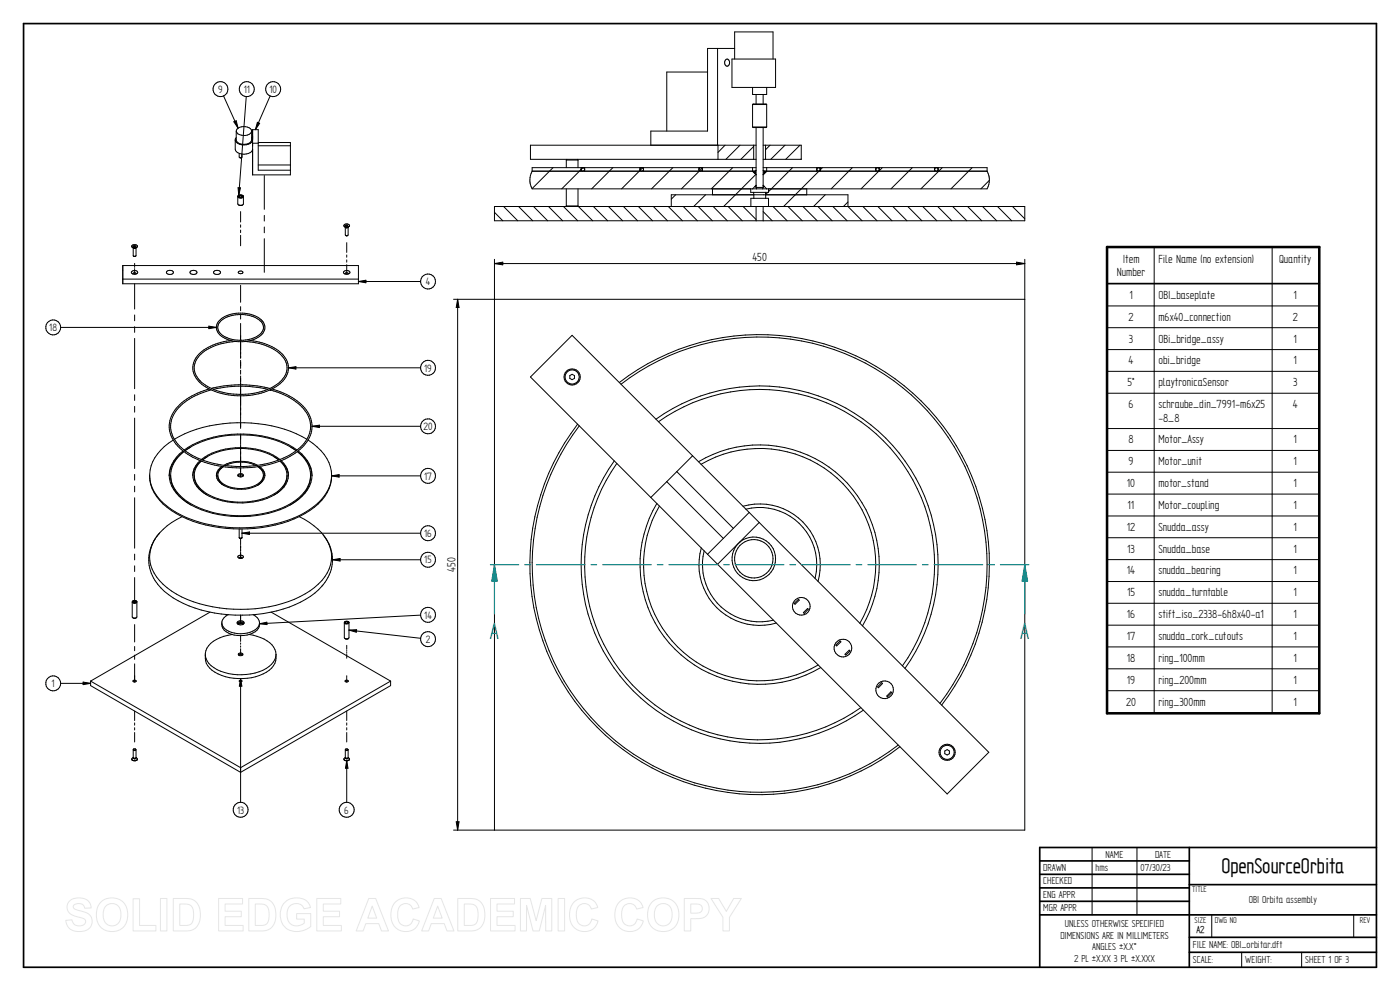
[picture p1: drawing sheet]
<svg xmlns="http://www.w3.org/2000/svg" width="420mm" height="297mm" viewBox="0 0 420 297" stroke-linecap="round" stroke-linejoin="round" font-family="sans-serif">
<path d="M7.1 7.1h405.8v282.8h-405.8zM332.1 85h63.7M311.9 258h44.9M356.8 254v35.9M412.9 254h-101v35.9M311.9 262h44.9M311.9 266.1h44.9M311.9 270.1h44.9M311.9 274.2h101M356.8 265.1h56.1M356.8 280.9h56.1M356.8 285.4h56.1" fill="none" stroke="#000" stroke-width=".51"/>
<g fill="none" stroke="#000" stroke-width=".3">
<path d="M67.1 28.7l4.3 9.7M70.1 36.5l.8-.3 .5 2.2zM71.1 38.7a3.1 3.1 0 0 1 4.3 .2l.1 3a2.63 2.63 0 0 1-4 1l-.6-1zM73.9 29l-2.3 29.5M75.5 39.3a2.69 2.69 0 0 1-4.6 .2M77.2 36.7l.7 .3-1.3 1.9zM81 28.8l-4.4 10.1M70.6 41.9v2.8a2.35 2.35 0 0 0 2.6 1.5l.7-.1a2.04 2.04 0 0 0 1.9-1.4M70.9 41.2l-.3 .8M71.3 58.9v2.2l.7 .5M71.4 56.3h.7l-.5 2.2zM71.5 58.6l1-.2 .4 .5a.95 .95 0 0 1-1.5-.1z"/>
<path d="M71.6 58.5l-.2 .2a.89 .89 0 0 0 .7 .7 .89 .89 0 0 0 .9-.5M71.8 46v1.1l.3 .2 .5-.2v-.9M71.8 58.6h.6l.3 .2-.3 .3h-.6zM71.9 59.1l-.1-.2 .3-.2 .5 .1-.1 .3M71.9 47.3h.5M73 58.7v.2M73 58.9v2.2a.81 .81 0 0 1-1 .5M75.5 41.2a1.23 1.23 0 0 1 .1 1.3 1.23 1.23 0 0 1-1.1 .7 2.92 2.92 0 0 1-3.9-1.2M75.8 42.9h1.7M77.5 42.7h9.6v9.7h-11.3v-13.5h1.7v12.1h9.6M77.5 49.4h9.6M77.5 43.7h9.6"/>
<path d="M79.3 52.6v10.1M36.8 79.6h70.7v5.4h-70.7zM39.8 74.2l.2 .1M39.8 74.2l-.3-.4a.98 .98 0 0 1 1.7 0l-.3 .4M39.8 74.2h1.1M40 76.8l.4 .1 .4-.3v-2.3l-.3 .2-.5-.2v2.3l.5 .2M40 74.3l.4 .1M40.1 73.7v.2M40.3 74.4h.1M40.3 74.4h.2M40.4 79v.9M40.5 73.6l.1 .3-.6-.1 .1-.1"/>
<path d="M40.5 73.9v.1M40.5 73.9l-.3 .1M40.5 73.6v.3M40.5 73.6l-.4 .1M40.6 76.8h.1M40.7 74.3l-.3 .1M41 74.2l-.3 .1M71.6 61.5l.4 .1M72.2 63.4v3.1M72.2 67.4v.7M72.2 69v.7M72.2 70.5v3.2"/>
<path d="M79.3 64.6v1.7M79.3 68v1.8M79.3 71.5v10.1M103.3 67.4l.5-.3 1 .3v.4l-.6 .3a.78 .78 0 0 1-1-.5zM103.4 67.9l.3 .2M103.6 68.1l.3 .2 .5-.2v2.3l-.3 .3-.5-.3zM103.8 67.5v.2M103.8 70.6h.5M103.9 68.2h.1M103.9 68.2h.2M104 72.7v2.9M104 76.4v.7"/>
<path d="M104 77.9v.7M104 79.3v2.9M104.1 67.4l.1 .3-.5-.1 .1-.1M104.1 67.4v.3h-.3M104.1 67.4l-.3 .1M104.3 68.2h-.5h.5M104.6 67.9l-.3 .2M148.3 77.7v171.1M148.3 79l2.5-.4v.8zM148.3 79h159.1M305 78.6l2.4 .4-2.4 .4zM307.4 77.7v171.1h-171.3"/>
<path d="M346.2 74v139.8M381.6 74v139.8M18.2 98.1h46.7M36.8 83.7h70.7M39.6 81.3l.7-.2a.84 .84 0 0 1 1 .5 1.06 1.06 0 0 1-1 .6 1.06 1.06 0 0 1-.9-.7zM39.9 82.1l.3-.4 .5 .1 .1 .3M40.4 80.2v.2M40.4 80.7v.2M40.4 81.2v1M40.4 85v7.6M40.4 94.4v1.7M40.4 97.9v1.7"/>
<path d="M50.2 81.2l.8-.2a.74 .74 0 0 1 .9 .9l-.9 .4a.74 .74 0 0 1-1-.9zM57.1 81.4a1.07 1.07 0 0 1 1.1-.4 1.07 1.07 0 0 1 .8 .9l-1 .4a.74 .74 0 0 1-.9-.9zM62.7 97.7l2.2 .4-2.2 .4zM64.1 81.4a1.07 1.07 0 0 1 1.2-.4 1.07 1.07 0 0 1 .8 .9l-1 .4a.74 .74 0 0 1-1-.9zM65.8 96.1a10.4 10.4 0 0 1 11.6-1 3.2 3.2 0 0 1 2.1 3 3.2 3.2 0 0 1-2.1 3 10.8 10.8 0 0 1-11.3-.6 2.86 2.86 0 0 1-.3-4.4zM66.2 96.3a9.7 9.7 0 0 1 12.4 .4 2.82 2.82 0 0 1-1.7 4.2 10.6 10.6 0 0 1-10.4-.6 2.54 2.54 0 0 1-.3-4zM71.5 81.4l.9-.2 .5 .3a.67 .67 0 0 1-.7 .6 .67 .67 0 0 1-.7-.7zM72.2 85.5v5.1M72.2 91.9v1.2M72.2 94.4v1.2M72.2 96.9v5.1M103.2 81.3l.7-.2a.75 .75 0 0 1 1 .8l-1 .3a.68 .68 0 0 1-.9-.7z"/>
<path d="M103.5 82.1l.3-.4 .6 .1 .1 .3M107.5 84.4h18.7M107.5 84.4l2.3-.4v.8zM136.1 89.7h171.3M137.3 89.7l.4 2.5h-.8zM137.3 89.7v159.1M332.1 91.7h63.7M332.1 98.2h63.7M40.4 101.4v15.1M40.4 118.3v1.7M62.8 116.6a17.5 17.5 0 0 0-11.1 7.6 8.3 8.3 0 0 0 2.7 10.5 28.3 28.3 0 0 0 17.6 5.6 34.8 34.8 0 0 0 10.7-1.7 16 16 0 0 0 10.4-8 8.6 8.6 0 0 0-3.4-10 22.4 22.4 0 0 0-8.1-4M63.4 116.8a17.7 17.7 0 0 0-11.4 7.7 8 8 0 0 0 3 10.2 30.3 30.3 0 0 0 24.2 4.4 24.4 24.4 0 0 0 9.7-4.1"/>
<path d="M63.4 116.4a35.3 35.3 0 0 1 17.5 0M64.1 116.7a35.7 35.7 0 0 1 16.2 0M69.3 102.1a13.9 13.9 0 0 0-10.8 5.6 5.6 5.6 0 0 0 2 7.4 21.1 21.1 0 0 0 23.4 0 5.7 5.7 0 0 0 .1-9.6 16.3 16.3 0 0 0-8.9-3.4M70.9 102.3l-4.6 .7a11.2 11.2 0 0 0-7.7 5.5 5.9 5.9 0 0 0 3.6 7.3 21.4 21.4 0 0 0 21.2-.9 5.4 5.4 0 0 0 .3-9.1 17.6 17.6 0 0 0-10.2-3.5M72.2 102.4v5M72.2 108v2.4M72.2 111v1.1M72.2 112.7v5.5M72.2 118.6v9.8M81 116.8l.1 .1M81.1 116.9a17.5 17.5 0 0 1 11.2 7.4 8 8 0 0 1-2.8 10.2l-.6 .5M86.5 110.2h39.7"/>
<path d="M86.5 110.2l2.3-.3v.7zM170.9 112.6l.7-.4 .7 .4v.8l-.7 .4-.7-.4zM185.8 114.6a68.9 68.9 0 0 1 90.8 5.9 68.9 68.9 0 0 1 5.9 90.8M186.3 115.1a68.2 68.2 0 0 1 89.8 5.9 68.2 68.2 0 0 1 5.9 89.8M332.1 104.8h63.7M332.1 111.3h63.7M332.1 117.9h63.7M40.4 121.8v1.7M40.4 125.3v15.1M51.9 131.9a12.4 12.4 0 0 0-6.9 11.4 13 13 0 0 0 6.1 9.2 39 39 0 0 0 25.1 5.5 33.2 33.2 0 0 0 19.2-7.3 12.1 12.1 0 0 0 4-7M52.3 131.7a42.5 42.5 0 0 1 29.2-4.1l2 .5a32.2 32.2 0 0 1 8.6 3.6M54.9 135.2a8.3 8.3 0 0 0-2.8 11.6 20.3 20.3 0 0 0 13.4 7.4 32.8 32.8 0 0 0 22.8-3.6l1.2-.9"/>
<path d="M55.2 134.9a31.9 31.9 0 0 1 25.1-3.9l4.9 1.6 3.9 2.3M55.5 135.1a31.3 31.3 0 0 1 24.2-4 23.5 23.5 0 0 1 9.2 4M57.2 134l-1.7 1M60 138a5.6 5.6 0 0 0 .6 9.4 21.8 21.8 0 0 0 20.8 1.4 7.5 7.5 0 0 0 5.1-6.3 5.6 5.6 0 0 0-2.2-4.5M60.3 138.1a6.6 6.6 0 0 0-2.5 4.5M60.4 138.2a5.3 5.3 0 0 0-.2 8.3 19.6 19.6 0 0 0 17.1 3.4 11.7 11.7 0 0 0 8.5-5.7l.2-.9M60.4 137.7a21 21 0 0 1 17.7-2.8 15.7 15.7 0 0 1 5.9 2.8M62.2 136.9l-1.5 .9M66.6 139.7a3 3 0 0 0-.1 5.4 11 11 0 0 0 11.6-.2 2.93 2.93 0 0 0-.3-5.1M67.6 139.5a10.9 10.9 0 0 1 9.1 0M72.2 130.1v3.1M72.2 133.3v6.5"/>
<path d="M77.2 139.4a11.5 11.5 0 0 0-10.1 0M82.2 136.9l1.4 .9a20.7 20.7 0 0 0-22.9 0M84 138.2a5.8 5.8 0 0 1 2.1 4.3M84.1 138.1a6.4 6.4 0 0 1 2.4 4.5M87.2 134l1.7 1M89.2 135.3a9.4 9.4 0 0 1 4 7.2M89.2 135.3a9.7 9.7 0 0 1 4.4 7.3M89.5 135.1a8.8 8.8 0 0 1 3.8 9.6 10.2 10.2 0 0 1-3.8 5M92.4 131.9a13.3 13.3 0 0 1 7.1 10.6M93.6 127.8h32.6M93.6 127.8l2.2-.4v.7zM173.3 127.1a68.9 68.9 0 0 0 5.8 90.9 68.9 68.9 0 0 0 90.9 5.8"/>
<path d="M173.8 127.6a68.2 68.2 0 0 0 5.8 89.9 68.2 68.2 0 0 0 89.9 5.8M184.3 138.1a53.6 53.6 0 0 0 5.7 69 53.6 53.6 0 0 0 69 5.8M185 138.9a52.5 52.5 0 0 0 5.8 67.5 52.5 52.5 0 0 0 67.4 5.7M196.8 125.6a53.5 53.5 0 0 1 68.9 5.7 53.5 53.5 0 0 1 5.8 69M197.5 126.4a52.5 52.5 0 0 1 67.5 5.7 52.5 52.5 0 0 1 5.7 67.5M207.8 136.6l-36.2-36.1-12.5 12.5 36.1 36.1M207.8 136.6l20 20M207.8 136.6l-7.8 7.8M209.5 138.4a35.9 35.9 0 0 1 43.8 5.5 35.9 35.9 0 0 1 5.4 43.7M210.3 139.1a34.8 34.8 0 0 1 42.2 5.5 34.8 34.8 0 0 1 5.4 42.2M332.1 128.4h63.7M332.1 135h63.7"/>
<path d="M40.4 142.2v1.7M40.4 145.7v1.7M40.4 149.2v15.1M44.9 142.5a12.6 12.6 0 0 0 6.5 10.5 41.1 41.1 0 0 0 29.2 4.8 28.3 28.3 0 0 0 15.9-7.9 10.9 10.9 0 0 0 3-7.4M47.8 159.9l-1 1.2M51.2 142.5a9.5 9.5 0 0 0 4.8 8l1.2 .8M54.6 154.9a17.6 17.6 0 0 0-8.9 8.3 10.2 10.2 0 0 0 3.2 11.9 33.5 33.5 0 0 0 21.2 7.5 37.5 37.5 0 0 0 24.2-6.5 10.9 10.9 0 0 0 4.4-13 17.6 17.6 0 0 0-8.9-8.2M58.3 142.5a6.6 6.6 0 0 0 3.9 5.9M64.9 142.6a3.7 3.7 0 0 1 2.2-2.8 2.83 2.83 0 0 0-1.8 2.5 2.83 2.83 0 0 0 1.5 2.6 9.9 9.9 0 0 0 11.5-.7l.7-1.2M65.3 142.5v.3a3.1 3.1 0 0 0 1.9 2.7M71.4 142.6l.6-.3 1 .3M71.4 142.7v-.5l.6-.2a.78 .78 0 0 1 1 .5l-.1 .2"/>
<path d="M71.4 142.7l.6 .2 .9-.2M71.8 158.5v2.6M72.2 140.3v.8M72.2 141.3v.2M72.2 141.6v.3M72.2 142.1v.9M72.6 158.5v2.6M72.6 159.8h53.6M72.6 159.8l2.2-.4v.8zM79 142.5a3.1 3.1 0 0 1-1.8 3M79 142.5a3.2 3.2 0 0 0-1.7-2.7 3.9 3.9 0 0 1 2.2 2.8M79 142.5v.3"/>
<path d="M86.1 142.5a6.6 6.6 0 0 1-3.9 5.9M86.1 142.5v.3M89.5 149.7l-2.3 1.6M93.2 142.5a9.7 9.7 0 0 1-5.2 7.9 32.5 32.5 0 0 1-28.9 1.5 13.5 13.5 0 0 1-7.6-7.2 8.4 8.4 0 0 1 3.7-9.4 9.9 9.9 0 0 0-4.4 7.3M93.2 142.5a8.9 8.9 0 0 1-3.7 7.2M99.5 142.5v.3M99.5 142.6h26.7M99.5 142.6l2.2-.4v.8zM195.2 149.1l20.1 20M197.1 150.9a35.9 35.9 0 0 0 5.4 43.7 35.9 35.9 0 0 0 43.7 5.5M197.8 151.7a34.8 34.8 0 0 0 5.5 42.2 34.8 34.8 0 0 0 42.1 5.4M200 144.4l-4.8 4.7"/>
<path d="M200 144.4l17 17M203 141.4l17 17M222.9 151.7a18.2 18.2 0 0 1 22.5 22.5M223.7 152.6a17.1 17.1 0 0 1 20.8 20.8M224.7 153.6l-12.4 12.5M227.8 156.6l68.8 68.9-12.5 12.5-68.8-68.9M227.8 156.6l-12.5 12.5M332.1 141.5h63.7M332.1 148.1h63.7M332.1 154.6h63.7M40.4 166.1v1.7M40.4 169.6v1.7"/>
<path d="M40.4 173.1v7.5M46.6 161.4a11.4 11.4 0 0 0 1.7 14.8 31.8 31.8 0 0 0 20.2 8 38.2 38.2 0 0 0 25.9-6.4l2.2-2.2M71.4 166.7l.6-.3a.78 .78 0 0 1 1 .5 .83 .83 0 0 1-.9 .5 .83 .83 0 0 1-.7-.7zM71.8 161.1l.4 .3M71.8 161.1l.3 .2 .5-.2M71.8 167.3l.2-.3h.5l.1 .3M72.2 161.4v1.8M72.2 163.5v1.8M72.2 165.6v1.8M72.6 161.1l-.4 .3M96.9 160.3a11.4 11.4 0 0 1-.3 15.4M99.8 167.8h26.4"/>
<path d="M99.8 167.8l2.2-.4v.7zM210.4 164.2a18.2 18.2 0 0 0 22.5 22.5M211.2 165.1a17.2 17.2 0 0 0 20.8 20.8M332.1 161.2h63.7M332.1 167.7h63.7M332.1 174.3h63.7M39.7 180.4v4.5a.83 .83 0 0 0 1.4 0v-4.5M39.8 180.2l.6-.2 .6 .3-.6 .4-.6-.2zM39.9 180.1l-.2 .4 .4 .3 .7-.1 .3-.3M39.9 185.2h.9M40 180.6v-.2l.3-.2 .4 .1v.3M40.4 187.2v5.2"/>
<path d="M40.4 193.8v1.2M40.4 196.3v1.3M40.4 199v5.4M40.9 180.1l.2 .3M63 183.5l-35.8 20.6M66.5 186.6a3.2 3.2 0 0 0 2.8 3.5l2.9 .4M68.4 184.2a2.54 2.54 0 0 0-1.9 2.6 2.54 2.54 0 0 0 2.1 2.4 8.4 8.4 0 0 0 8.5-.9l.7-1.1 .1-.6M69.7 190.2a10.2 10.2 0 0 0-7.6 4.1 5.5 5.5 0 0 0 3.3 7.7 16.3 16.3 0 0 0 15.4-1.1 4.9 4.9 0 0 0 2-4.8M71.2 186.9a1.34 1.34 0 0 1 2 0M71.2 186.4a1.07 1.07 0 0 1 1.1-.4 1.07 1.07 0 0 1 .9 .9l-1 .4a.74 .74 0 0 1-1-.9zM71.5 196.3l.5-.2 .8 .2M71.5 186.8l.6-.2 .8 .3v.2l-.9-.2-.5 .3z"/>
<path d="M71.6 195.8l.7-.1 .5 .2a.67 .67 0 0 1-.6 .6 .67 .67 0 0 1-.7-.5zM72.2 184.4v.7M72.2 185.3v.2M72.2 185.6v.2M72.2 186v.8M72.2 190.5v1.7M72.2 192.7v.4M72.2 193.6v.4M72.2 194.4v1.7M74.7 190.2a9.8 9.8 0 0 1 7.8 4.4l.3 1.5M75.9 184.2a3.1 3.1 0 0 1 2 2.4M77.9 186.6a3.2 3.2 0 0 1-2.9 3.5l-2.8 .4"/>
<path d="M77.9 186.9l2.2-.4v.7zM81.4 183.5l35.8 20.6M82.8 196.1a6.4 6.4 0 0 1-5.1 5.2 16 16 0 0 1-14.4-1.8 4.8 4.8 0 0 1-1.7-2.9M103.3 186.6v4.5a.79 .79 0 0 0 1.4 0v-4.5M103.5 186.4l.5-.2 .6 .2a.55 .55 0 0 1-.6 .5 .55 .55 0 0 1-.5-.5zM103.5 186.3l-.2 .4 .4 .3 .7-.1 .3-.3M103.6 186.6l.5-.2 .3 .2-.1 .2M104 193.4v1.2M104 194.9v.3M104 195.5v.3M104 196.1v1.2M104.5 191.4h-1"/>
<path d="M104.5 186.3l.2 .3M104.7 188.8l21.5 2.5M104.7 188.8l2.3-.1-.1 .8zM126.2 184.4l-48.3 2.5M238.3 180.8l1.2-1.2 .3 .3-1.3 1.2zM241 183.6l1.3-1.2 .2 .2-1.2 1.3zM250.7 193.3l1.3-1.2 .3 .3-1.3 1.2zM253.5 196.1l1.3-1.2 .2 .2-1.3 1.2zM332.1 180.8h63.7M332.1 187.4h63.7M332.1 193.9h63.7M18.2 204.8h9"/>
<path d="M24.9 204.4l2.3 .4-2.3 .4zM27.2 204.1v1.4l45 26 45-26v-1.4M27.2 204.1l45 26 45-26M40 204l.4-.2 .5 .4-.7 .2-.3-.3zM40.4 213.1v2.8M40.4 216.7v.6M40.4 218.1v.7M40.4 219.5v2.9M71.8 204l.5-.1 .3 .2-.5 .2-.3-.2zM72.2 203.4v37.1M72.2 203.4l.4 2.3h-.8zM103.6 204l.5-.2 .4 .4-.7 .2-.3-.3z"/>
<path d="M104 202.5v.6M104 203.2v.2M104 203.5v.2M104 203.8v.6M104 213.1v2.8M104 216.7v.6M104 218.1v.7M104 219.5v2.9M264.5 204.6l.3 .3-1.3 1.2-.2-.2zM267.3 207.3l.2 .3-1.3 1.3-.2-.3zM332.1 200.4h63.7M332.1 207h63.7"/>
<path d="M39.6 227.7l1 .3M40 227.1h.1M40 224.7v2.4M40 227.1l.3 .3h.3M40 227.2v.1M40 227.1l-.4 .2v.5M40.1 224.5l.6 .1M40.1 224.5l-.1 .2M40.2 227.4h.1M40.7 224.6l-.1 .2-.6-.1M40.7 224.5l.1 .2M40.8 227.1l-.3 .3"/>
<path d="M40.8 224.7l-.5 .3-.3-.3M40.8 224.7v2.4M40.8 227.1l-.6 .2M40.8 227.1l.4 .4M41.2 227.5a.93 .93 0 0 1-1.4 .4M41.2 227.5l-.1 .3M103.3 227.7l.5 .3M103.6 227.1h.1M103.6 224.7v2.4M103.6 227.1l.3 .2 .5-.1M103.6 227.1l-.4 .4 .6 .5M103.7 224.5l-.1 .2"/>
<path d="M104 228v12.5M104 228l.4 2.3h-.8zM104.3 224.6l-.1 .2-.5-.1 .2-.2 .5 .2M104.4 224.7v2.4M104.4 227.1l-.2 .3-.6-.2M104.4 227.1l.5 .4M104.4 224.7l-.5 .3-.3-.3M104.5 227.9l-.7 .1M104.9 227.5l-.4 .4M104.9 227.5l-.2 .3M283.4 225.1l.7-.4 .7 .4v.8l-.7 .4-.7-.4zM136.9 246.3h.8l-.4 2.5z"/>
<path d="M327.6 254v20.2M341.1 254v20.2M363.5 274.3v6.6M406.1 274.3v6.6M372.5 285.4v4.5M390.5 285.4v4.5"/>
<circle cx="66.1" cy="26.7" r="2.24"/>
<circle cx="74" cy="26.7" r="2.24"/>
<circle cx="82" cy="26.7" r="2.25"/>
<circle cx="16" cy="98.1" r="2.24"/>
<circle cx="128.4" cy="84.4" r="2.24"/>
<circle cx="128.4" cy="110.3" r="2.23"/>
<circle cx="171.7" cy="113" r="2.42"/>
<circle cx="171.7" cy="113" r="2.12"/>
<circle cx="128.4" cy="127.8" r="2.23"/>
<circle cx="128.4" cy="142.6" r="2.24"/>
<circle cx="128.4" cy="159.8" r="2.24"/>
<circle cx="128.4" cy="167.8" r="2.24"/>
<circle cx="226.1" cy="167.5" r="6.5"/>
<circle cx="226.1" cy="167.5" r="5.8"/>
<circle cx="40.4" cy="180.3" r=".43"/>
<circle cx="104" cy="186.5" r=".38"/>
<circle cx="128.4" cy="191.6" r="2.25"/>
<circle cx="128.4" cy="184.3" r="2.24"/>
<circle cx="240.4" cy="181.7" r="2.64"/>
<circle cx="252.9" cy="194.2" r="2.65"/>
<circle cx="16" cy="204.8" r="2.24"/>
<circle cx="265.4" cy="206.7" r="2.65"/>
<circle cx="284.1" cy="225.5" r="2.13"/>
<circle cx="284.1" cy="225.5" r="2.42"/>
<circle cx="72.2" cy="242.7" r="2.24"/>
<circle cx="104" cy="242.7" r="2.25"/>
</g>
<g fill="#000">
<path d="M70.1 36.5l.8-.3 .5 2.2zM77.2 36.7l.7 .3-1.3 1.9zM71.4 56.3h.7l-.5 2.2zM148.3 79l2.5-.4v.8zM305 78.6l2.4 .4-2.4 .4zM62.7 97.7l2.2 .4-2.2 .4zM107.5 84.4l2.3-.4v.8zM137.3 89.7l.4 2.5h-.8zM86.5 110.2l2.3-.3v.7zM93.6 127.8l2.2-.4v.7zM72.6 159.8l2.2-.4v.8zM99.5 142.6l2.2-.4v.8z"/>
<path d="M99.8 167.8l2.2-.4v.7zM77.9 186.9l2.2-.4v.7zM104.7 188.8l2.3-.1-.1 .8zM24.9 204.4l2.3 .4-2.3 .4zM72.2 203.4l.4 2.3h-.8zM104 228l.4 2.3h-.8zM136.9 246.3h.8l-.4 2.5z"/>
</g>
<path d="M332.1 74h63.7v139.8h-63.7z" fill="none" stroke="#000" stroke-width=".76"/>
<g fill="none" stroke="#008080" stroke-width=".34">
<path d="M155.6 169.2h-7.3v14.9M157.4 169.2h1.7M160.9 169.2h14.6M177.3 169.2h1.7M180.8 169.2h14.6M197.2 169.2h1.7M200.7 169.2h14.6M217.1 169.2h1.7M220.6 169.2h14.6M236.9 169.2h1.8M240.5 169.2h14.6M256.8 169.2h1.7"/>
<path d="M260.3 169.2h14.6M276.7 169.2h1.7M280.2 169.2h14.6M296.6 169.2h1.7M300.1 169.2h7.3"/>
</g>
<path d="M148.3 169.2l.9 5h-1.7z" fill="#008080"/>
<path d="M148.3 169.2l.9 5h-1.7zM307.4 169.2v14.9" fill="none" stroke="#008080" stroke-width=".34"/>
<path d="M307.4 169.2l.9 5h-1.7z" fill="#008080"/>
<path d="M147.1 169.2h1.2M307.4 169.2l.9 5h-1.7zM307.4 169.2h1.3" fill="none" stroke="#008080" stroke-width=".34"/>
<g fill="none" stroke="#000" stroke-width=".3">
<path d="M215.3 14.5v29M217.8 17.8a1 1 0 0 1 1.1 1 1 1 0 0 1-1.1 1 1.3 1.3 0 0 1 0-2zM219.6 17.7h13.1v8.5h-13.1zM220.4 17.7v-8.1h11.5v8.1M220.4 14.5h-8.1v24.8h-17.1v4.2M212.3 21.6h-12.3v17.7M225.8 38.1l.1 .1h3.9l.2-.1M225.8 31.3h4.2M225.8 38.1h4.2M225.8 31.3l.1-.1h3.9l.2 .1M225.8 26.2v2.1h4.2v-2.1M225.8 31.3v6.8"/>
<path d="M226.8 28.3v2.9M226.8 38.2v18M228.9 28.3v2.9M228.9 38.2v18M230 31.3v6.8M159.6 51.3a5.5 5.5 0 0 0 0 5.3h136.5a5.5 5.5 0 0 0 0-5.3M159.6 51.3h66.6M165.9 50.2l-6.3 6.3M169.9 48h3.5M169.9 48v2.2M169.9 56.6v5.1M170.1 47.8l-.2 .2"/>
<path d="M173.2 47.8l.2 .2M173.4 48v2.2M173.4 56.6v5.1M174.3 50.2v1.1M174.7 50.2l-.4 .5M175.4 50.6l-.5-.4-6.4 6.4M175.4 50.2v1.1M175.4 50.8l-.6 .5-.5-.4M183.9 50.2l-6.4 6.4M192 51.1l-5.5 5.5M192 50.2v1.1M192.8 50.3l-.7 .7"/>
<path d="M193 50.2v1.1M193 50.6a.54 .54 0 0 0-.8-.4 .54 .54 0 0 0 0 .9 .54 .54 0 0 0 .8-.3M201.8 50.2l-6.3 6.4M202.7 58.4l-1.3 1.3M209.7 50.2v1.1M209.8 51.3l-5.4 5.3M210.6 50.4l-.7 .8M210.7 50.2v1.1M210.8 50.2l-.1 .1M211.7 58.4l-3.6 3.5M213.7 56.6v1.8M215.4 43.5v4.3"/>
<path d="M217.5 43.5l-2.1 2.2M219.8 50.2l-6.4 6.4M222 43.5l-4.2 4.3M225.2 56.6v1.1h5.3v-1.1M225.8 50.2v1.1l1 1.1M226.1 43.9l-3.9 3.9M226.1 43.5v4.3M226.1 57.7v1.7M226.5 55.9l.3 .1M226.7 52.3l-9.6 9.6M226.8 43.5h-67.7v4.3h67.7M226.8 55.5l-1 1.1"/>
<path d="M226.8 56.2h2.1M226.8 56.2l.1 .4M226.8 51.1l-.9 .3M226.8 50.2h-67.2v1.1M228.9 43.5h11.5v4.3h-11.5M228.9 55.5l1.1 1.1M228.9 56.2l-.1 .4M228.9 51.1l1 .3M228.9 50.2h67.2v1.1M229.3 55.9l-.4 .1M229.5 51.3h66.6M229.7 57.7v.6l.6-.6"/>
<path d="M229.7 43.5v4.3M229.7 58.4v1M230 50.2v1.1l-1.1 1.1M231 43.5l-1.3 1.4M235.5 43.5l-4.3 4.3M237.7 50.2l-7.2 7.2M240 43.5l-4.3 4.3M240.4 47.6l-.2 .2M242 56.6v1.8M245 50.2v1.1M246.1 50.2v1.1M246.7 50.2l-11.6 11.7"/>
<path d="M247.6 58.4l-3.5 3.5M255.7 50.2l-6.4 6.4M262.7 50.2v1.1M263.6 51.3l-5.3 5.3M263.8 50.2v1.1M264.7 50.2l-.9 1M273.7 50.2l-6.4 6.4M280.4 50.2v1.1M280.4 50.9l.4 .4M280.8 50.2l-.4 .5M281 50.2l.4 .5M281.4 50.2v1.1"/>
<path d="M281.4 50.9l-.4 .4M282.7 50.2l-6.4 6.4M291.6 50.2l-6.3 6.4M296.8 54.1l-2.5 2.5M148.3 63.6l2.5 2.6M148.3 61.9h159.1v4.3h-159.1zM151.1 61.9l4.2 4.3M155.6 61.9l4.2 4.3M160.1 61.9l4.2 4.3M164.5 61.9l4.3 4.3M169 61.9l4.3 4.3M169.9 61.7h3.5"/>
<path d="M169.9 61.7l.2 .2M173.4 61.7l-.2 .2M173.5 61.9l4.3 4.3M178 61.9l4.3 4.3M182.5 61.9l4.3 4.3M187 61.9l4.3 4.3M191.5 61.9l4.2 4.3M196 61.9l4.2 4.3M200.5 61.9l4.2 4.3M201.4 61.9v-3.5h53v3.5l4.2 4.3M205 61.9l4.2 4.3M209.5 61.9l4.2 4.3"/>
<path d="M214 61.9l4.2 4.3M218.4 61.9l4.3 4.3M222.9 61.9l3.9 3.9M225.3 61.9v-2.5h5.2v2.5M226.8 61.9v4.3M228.9 63.4l2.7 2.8M228.9 61.9v4.3M231.9 61.9l4.2 4.3M236.4 61.9l4.3 4.3M240.9 61.9l4.3 4.3M245.4 61.9l4.2 4.3M249.9 61.9l4.2 4.3"/>
<path d="M254.4 60.5l-1.4 1.4M258.9 61.9l4.2 4.3M263.4 61.9l4.2 4.3M267.8 61.9l4.3 4.3M272.3 61.9l4.3 4.3M276.8 61.9l4.3 4.3M281.3 61.9l4.2 4.3M285.8 61.9l4.2 4.3M290.3 61.9l4.2 4.3M294.8 61.9l4.2 4.3M299.3 61.9l4.2 4.3M303.7 61.9l3.7 3.7"/>
<circle cx="210.2" cy="50.8" r=".53"/>
<circle cx="245.6" cy="50.8" r=".52"/>
<circle cx="263.3" cy="50.8" r=".53"/>
</g>
<g fill="#000">
<path d="M228.9 55.5l.4 .4-.4 .1z"/>
<path d="M225.9 51.4l.9-.3v1.3z" fill-rule="evenodd"/>
<path d="M226.5 55.9l.3-.4v.5z" fill-rule="evenodd"/>
<path d="M228.9 51.1l1 .3-1 1z" fill-rule="evenodd"/>
</g>
<g fill="none" stroke="#e6e6e6" stroke-width=".3">
<path d="M20.8 270.1a4.4 4.4 0 0 1 6.2 .6l.3 1.4-1.9 .1a1.85 1.85 0 0 0-1.6-1.4 1.85 1.85 0 0 0-1.8 1 1.97 1.97 0 0 0 2.1 1.2 3.5 3.5 0 0 1 3.5 3.2 3.2 3.2 0 0 1-3.9 3 3.5 3.5 0 0 1-4-3.4l1.9-.1a2.21 2.21 0 0 0 1.8 1.8 2.21 2.21 0 0 0 2.3-1.1 1.24 1.24 0 0 0-1.5-1.4 4.6 4.6 0 0 1-3.9-2.3l-.2-1.2zM30.3 270.4a4.8 4.8 0 0 1 5.6-.7 4.8 4.8 0 0 1 2.4 5.1 4.8 4.8 0 0 1-5.6 4.3 4.8 4.8 0 0 1-3.7-6l.4-1.4zM31.7 271.6a2.71 2.71 0 0 1 3.2-.5 2.71 2.71 0 0 1 1.4 3 2.74 2.74 0 0 1-2.7 3.4 2.74 2.74 0 0 1-2.7-3.4l.2-1.2zM39.9 269.4h2v8h4.9v1.6h-6.9zM48.1 269.3h2v9.7h-2zM52 269.3h3.6a4.2 4.2 0 0 1 4.5 4.9 4.1 4.1 0 0 1-4.4 4.8h-3.7zM53.9 270.9a4.6 4.6 0 0 1 3.4 .6 4.9 4.9 0 0 1-.2 5.5l-1 .3-2.2 .1zM65.6 269.3h7.2v1.6h-5.3v2.2h4.9v1.6h-4.9v2.7h5.4v1.6h-7.3zM74.6 269.3h3.6a4.2 4.2 0 0 1 4.6 4.9 4.1 4.1 0 0 1-4.5 4.8h-3.7zM76.6 270.9a4.6 4.6 0 0 1 3.4 .6 4.9 4.9 0 0 1-.2 5.5l-1.1 .3-2.1 .1zM85.3 270.6a5.2 5.2 0 0 1 7.2 0l.6 1.4-1.9 .4a2.69 2.69 0 0 0-3.3-1.4 2.69 2.69 0 0 0-1.8 3 3 3 0 0 0 1.6 3.2 3 3 0 0 0 3.6-.5v-1.2h-2.3v-1.7h4.2v3.9a5.8 5.8 0 0 1-8.3-.5 5.8 5.8 0 0 1 .4-6.6zM95 269.3h7.2v1.6h-5.2v2.2h4.9v1.6h-4.9v2.7h5.4v1.6h-7.4z"/>
<path d="M110.6 269.3h2.1l3.8 9.7h-2l-.9-2.2h-3.9l-.8 2.2h-2.1zM111.7 271.6l1.3 3.6h-2.7zM118.5 270.5a4.2 4.2 0 0 1 7.2 1.5l-1.9 .5a2.29 2.29 0 0 0-2.7-1.6 2.29 2.29 0 0 0-1.8 2.5 3.3 3.3 0 0 0 1.6 4 2.25 2.25 0 0 0 3.1-2l1.8 .6a4.4 4.4 0 0 1-5.1 3.1 4.4 4.4 0 0 1-3.4-4.9l.2-1.8zM130.3 269.3h2l3.9 9.7h-2.1l-.8-2.2h-3.9l-.8 2.2h-2.1zM131.3 271.6l1.3 3.6h-2.6zM137.3 269.3h3.6a4.2 4.2 0 0 1 4.6 4.9 4.1 4.1 0 0 1-4.5 4.8h-3.7zM139.3 270.9a4.6 4.6 0 0 1 3.4 .6 4.9 4.9 0 0 1-.2 5.5l-1.1 .3-2.1 .1zM147.2 269.3h7.1v1.6h-5.2v2.2h4.9v1.6h-4.9v2.7h5.4v1.6h-7.3zM156.1 269.3h3l1.7 6.6 1.8-6.6h2.9v9.7h-1.8v-7.6l-1.9 7.6h-1.9l-1.9-7.6-.1 7.6h-1.8zM167.4 269.3h2v9.7h-2zM172.1 270.5a4.2 4.2 0 0 1 7.2 1.5l-1.9 .5a2.29 2.29 0 0 0-2.7-1.6 2.29 2.29 0 0 0-1.8 2.5 3.3 3.3 0 0 0 1.6 4 2.25 2.25 0 0 0 3-2l1.9 .6a4.4 4.4 0 0 1-5.1 3.1 4.4 4.4 0 0 1-3.4-4.9l.2-1.8zM185.7 270.5a4.2 4.2 0 0 1 7.2 1.5l-1.9 .5a2.29 2.29 0 0 0-2.7-1.6 2.29 2.29 0 0 0-1.8 2.5 3.3 3.3 0 0 0 1.6 4 2.25 2.25 0 0 0 3-2l1.9 .6a4.4 4.4 0 0 1-5.1 3.1 4.4 4.4 0 0 1-3.5-4.9l.3-1.8z"/>
<path d="M195.6 270.4a4.8 4.8 0 0 1 5.6-.7 4.8 4.8 0 0 1 2.4 5.1 4.8 4.8 0 0 1-5.6 4.3 4.8 4.8 0 0 1-3.7-6l.4-1.4zM197 271.6a2.71 2.71 0 0 1 3.3-.5 2.71 2.71 0 0 1 1.3 3 2.74 2.74 0 0 1-2.6 3.4 2.74 2.74 0 0 1-2.7-3.4l.1-1.2zM205.3 269.3h3.1a3.6 3.6 0 0 1 4.1 1.7 3.1 3.1 0 0 1-3.5 4.3h-1.8v3.7h-1.9zM207.2 270.9a4 4 0 0 1 3.2 .5 1.43 1.43 0 0 1 0 1.7 1.43 1.43 0 0 1-1.6 .6h-1.6zM213.3 269.3h2.3l2.3 3.8 2.2-3.8h2.3l-3.6 5.6v4.1h-1.9v-4.1z"/>
</g>
<g font-size="7.9" fill="#008080">
<text x="147" y="191.5">A</text>
<text x="306.1" y="191.5">A</text>
</g>
<text font-size="7.1" x="366.4" y="261.7">OpenSourceOrbita</text>
<g font-size="4">
<text x="225.7" y="78.4">450</text>
<text x="335" y="82.8">Number</text>
<text x="336.8" y="78.7">Item</text>
<text x="347.5" y="78.7">File Name (no extension)</text>
<text x="383.7" y="78.7">Quantity</text>
<text x="338.8" y="89.6">1</text>
<text x="347.5" y="89.6">OBI_baseplate</text>
<text x="388.1" y="89.6">1</text>
<text x="338.5" y="96.1">2</text>
<text x="347.5" y="96.1">m6x40_connection</text>
<text x="387.8" y="96.1">2</text>
<text x="338.7" y="102.7">3</text>
<text x="347.5" y="102.7">OBi_bridge_assy</text>
<text x="388.1" y="102.7">1</text>
<text x="338.6" y="109.2">4</text>
<text x="347.5" y="109.2">obi_bridge</text>
<text x="388.1" y="109.2">1</text>
<text x="338.2" y="115.8">5*</text>
<text x="347.5" y="115.8">playtronicaSensor</text>
<text x="387.9" y="115.8">3</text>
<text x="338.5" y="122.3">6</text>
<text x="347.5" y="122.3">schraube_din_7991-m6x25</text>
<text x="387.8" y="122.3">4</text>
<text x="347.5" y="126.4">-8_8</text>
<text x="338.5" y="132.9">8</text>
<text x="347.5" y="132.9">Motor_Assy</text>
<text x="388.1" y="132.9">1</text>
<text x="338.5" y="139.4">9</text>
<text x="347.5" y="139.4">Motor_unit</text>
<text x="388.1" y="139.4">1</text>
<text x="338.1" y="146">10</text>
<text x="347.5" y="146">motor_stand</text>
<text x="388.1" y="146">1</text>
<text x="338.3" y="152.5">11</text>
<text x="347.5" y="152.5">Motor_coupling</text>
<text x="388.1" y="152.5">1</text>
<text x="338" y="159.1">12</text>
<text x="347.5" y="159.1">Snudda_assy</text>
<text x="388.1" y="159.1">1</text>
<text x="338.2" y="165.7">13</text>
<text x="347.5" y="165.7">Snudda_base</text>
<text x="388.1" y="165.7">1</text>
<text x="136.7" y="171.4" transform="rotate(-90 136.7 171.4)">450</text>
<text x="338.1" y="172.2">14</text>
<text x="347.5" y="172.2">snudda_bearing</text>
<text x="388.1" y="172.2">1</text>
<text x="338.1" y="178.7">15</text>
<text x="347.5" y="178.7">snudda_turntable</text>
<text x="388.1" y="178.7">1</text>
<text x="338" y="185.3">16</text>
<text x="347.5" y="185.3">stift_iso_2338-6h8x40-a1</text>
<text x="388.1" y="185.3">1</text>
<text x="338" y="191.8">17</text>
<text x="347.5" y="191.8">snudda_cork_cutouts</text>
<text x="388.1" y="191.8">1</text>
<text x="338" y="198.4">18</text>
<text x="347.5" y="198.4">ring_100mm</text>
<text x="388.1" y="198.4">1</text>
<text x="338" y="204.9">19</text>
<text x="347.5" y="204.9">ring_200mm</text>
<text x="388.1" y="204.9">1</text>
<text x="337.8" y="211.5">20</text>
<text x="347.5" y="211.5">ring_300mm</text>
<text x="388.1" y="211.5">1</text>
</g>
<g font-size="3.6">
<text x="65.4" y="27.9">9</text>
<text x="73.1" y="27.9">11</text>
<text x="80.8" y="27.9">10</text>
<text x="127.8" y="85.5">4</text>
<text x="14.8" y="99.2">18</text>
<text x="127.3" y="111.4">19</text>
<text x="127" y="128.9">20</text>
<text x="127.2" y="143.8">17</text>
<text x="127.3" y="161">16</text>
<text x="127.3" y="168.9">15</text>
<text x="127.3" y="185.4">14</text>
<text x="127.7" y="192.7">2</text>
<text x="15.5" y="206">1</text>
<text x="71.1" y="243.8">13</text>
<text x="103.3" y="243.8">6</text>
</g>
<g font-size="3.4">
<text x="331.7" y="257">NAME</text>
<text x="346.5" y="257">DATE</text>
<text x="313" y="261.1">DRAWN</text>
<text x="328.7" y="261.1">hms</text>
<text x="342.2" y="261.1">07/30/23</text>
<text x="313" y="265.1">CHECKED</text>
<text x="313" y="269.2">ENG APPR</text>
<text x="313" y="273.2">MGR APPR</text>
<text x="374.6" y="270.7">OBI Orbita assembly</text>
<text x="318.1" y="281.3">DIMENSIONS ARE IN MILLIMETERS</text>
<text x="319.5" y="277.8">UNLESS OTHERWISE SPECIFIED</text>
<text x="358.9" y="279.5">A2</text>
<text x="327.7" y="284.8">ANGLES ±X.X°</text>
<text x="357.9" y="284.2">FILE NAME: OBI_orbitar.dft</text>
<text x="322.2" y="288.4">2 PL ±X.XX 3 PL ±X.XXX</text>
<text x="357.9" y="288.7">SCALE:</text>
<text x="373.6" y="288.7">WEIGHT:</text>
<text x="391.5" y="288.7">SHEET 1 OF 3</text>
</g>
<g font-size="2.9">
<text x="357.7" y="267.4">TITLE</text>
<text x="358.4" y="276.5">SIZE</text>
<text x="364.4" y="276.5">DWG NO</text>
<text x="408" y="276.5">REV</text>
</g>
</svg>
